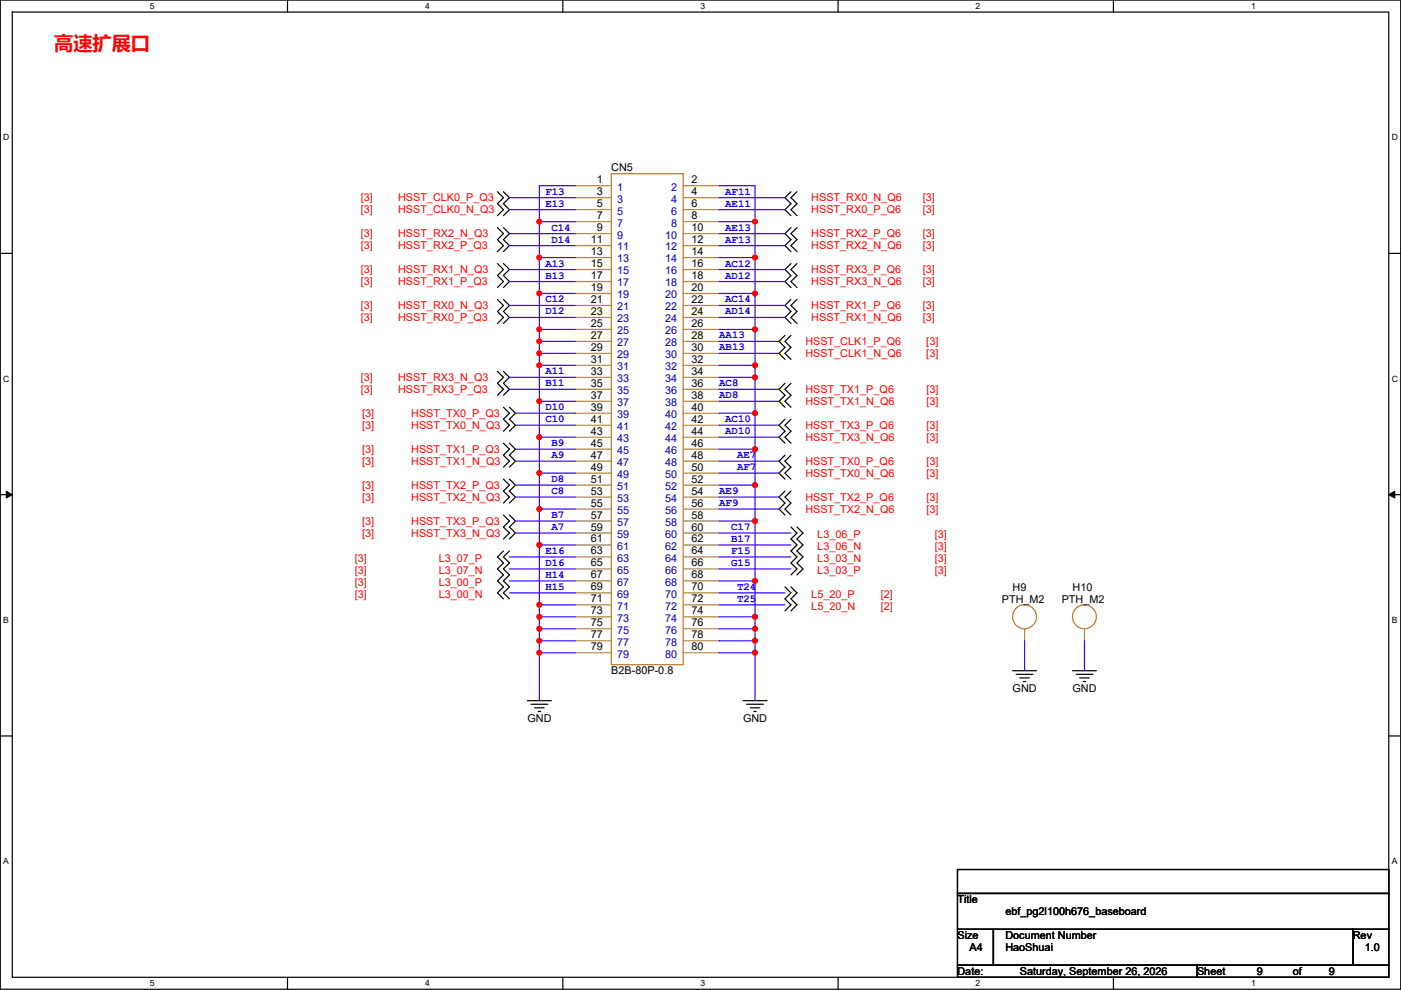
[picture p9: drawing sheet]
<svg xmlns="http://www.w3.org/2000/svg" width="297mm" height="210mm" viewBox="0 0 297 210" stroke-linecap="round" stroke-linejoin="round" font-family="sans-serif">
<path d="M.1 0h296.9v209.8h-296.9zM2.6 2.6h291.8v204.7h-291.8z" fill="none" stroke="#000" stroke-width=".25"/>
<g fill="#fff">
<path d="M31.8 .3h1v2h-1z"/>
<path d="M31.8 207.5h1v2.1h-1z"/>
</g>
<path d="M61 0v2.6M61 207.3v2.5" fill="none" stroke="#000" stroke-width=".25"/>
<g fill="#fff">
<path d="M90.1 .3h1v2h-1z"/>
<path d="M90.1 207.5h1v2.1h-1z"/>
</g>
<path d="M119.3 0v2.6M119.3 207.3v2.5" fill="none" stroke="#000" stroke-width=".25"/>
<g fill="#fff">
<path d="M148.5 .3h1v2h-1z"/>
<path d="M148.5 207.5h1v2.1h-1z"/>
</g>
<path d="M177.7 0v2.6M177.7 207.3v2.5" fill="none" stroke="#000" stroke-width=".25"/>
<g fill="#fff">
<path d="M206.9 .3h1v2h-1z"/>
<path d="M206.9 207.5h1v2.1h-1z"/>
</g>
<path d="M236.1 0v2.6M236.1 207.3v2.5" fill="none" stroke="#000" stroke-width=".25"/>
<g fill="#fff">
<path d="M265.2 .3h1v2h-1z"/>
<path d="M265.2 207.5h1v2.1h-1z"/>
<path d="M.7 28.2h1.3v2h-1.3z"/>
<path d="M295.1 28.2h1.3v2h-1.3z"/>
<path d="M.7 79.3h1.3v2.1h-1.3z"/>
<path d="M295.1 79.3h1.3v2.1h-1.3z"/>
</g>
<path d="M.1 53.7h2.5M294.4 53.7h2.6" fill="none" stroke="#000" stroke-width=".25"/>
<g fill="#fff">
<path d="M.7 130.5h1.2v2h-1.2z"/>
<path d="M295.1 130.5h1.2v2h-1.2z"/>
</g>
<path d="M.1 104.9h2.5M294.4 104.9h2.6" fill="none" stroke="#000" stroke-width=".25"/>
<path d="M1.3 104.2l1.3 .7-1.3 .7zM294.4 104.9l1.3-.7v1.4z" fill="#000" stroke="#000" stroke-width=".21"/>
<g fill="#fff">
<path d="M.7 181.7h1.2v2h-1.2z"/>
<path d="M295.1 181.7h1.2v2h-1.2z"/>
</g>
<g fill="none" stroke="#000" stroke-width=".25">
<path d="M105.5 40.7l1.2 1.2-1.2 1.3 1.2 1.3-1.2 1.2M105.5 55.9l1.2 1.3-1.2 1.2 1.2 1.3-1.2 1.3M105.5 48.3l1.2 1.3-1.2 1.2 1.2 1.3-1.2 1.3M106.7 40.7l1.3 1.2-1.3 1.3 1.3 1.3-1.3 1.2M106.7 55.9l1.3 1.3-1.3 1.2 1.3 1.3-1.3 1.3M106.7 48.3l1.3 1.3-1.3 1.2 1.3 1.3-1.3 1.3M167.7 55.9l-1.3 1.3 1.3 1.2-1.3 1.3 1.3 1.3M167.7 48.3l-1.3 1.3 1.3 1.2-1.3 1.3 1.3 1.3M167.7 40.7l-1.3 1.2 1.3 1.3-1.3 1.3 1.3 1.2M169 55.9l-1.3 1.3 1.3 1.2-1.3 1.3 1.3 1.3M169 48.3l-1.3 1.3 1.3 1.2-1.3 1.3 1.3 1.3M169 40.7l-1.3 1.2 1.3 1.3-1.3 1.3 1.3 1.2"/>
<path d="M105.5 78.8l1.2 1.2-1.2 1.3 1.2 1.3-1.2 1.2M105.5 63.5l1.2 1.3-1.2 1.3 1.2 1.2-1.2 1.3M106.7 78.8l1.3 1.2-1.3 1.3 1.3 1.3-1.3 1.2M106.7 63.5l1.3 1.3-1.3 1.3 1.3 1.2-1.3 1.3M166.4 71.1l-1.2 1.3 1.2 1.3-1.2 1.3 1.2 1.2M167.7 63.5l-1.3 1.3 1.3 1.3-1.3 1.2 1.3 1.3M167.7 71.1l-1.3 1.3 1.3 1.3-1.3 1.3 1.3 1.2M169 63.5l-1.3 1.3 1.3 1.3-1.3 1.2 1.3 1.3M106.7 94l1.3 1.3-1.3 1.2 1.3 1.3-1.3 1.3M106.7 86.4l1.3 1.3-1.3 1.2 1.3 1.3-1.3 1.3M108 94l1.3 1.3-1.3 1.2 1.3 1.3-1.3 1.3M108 86.4l1.3 1.3-1.3 1.2 1.3 1.3-1.3 1.3"/>
<path d="M166.4 96.5l-1.2 1.3 1.2 1.3-1.2 1.3 1.2 1.2M166.4 88.9l-1.2 1.3 1.2 1.3-1.2 1.2 1.2 1.3M166.4 81.3l-1.2 1.3 1.2 1.2-1.2 1.3 1.2 1.3M167.7 96.5l-1.3 1.3 1.3 1.3-1.3 1.3 1.3 1.2M167.7 88.9l-1.3 1.3 1.3 1.3-1.3 1.2 1.3 1.3M167.7 81.3l-1.3 1.3 1.3 1.2-1.3 1.3 1.3 1.3M106.7 109.2l1.3 1.3-1.3 1.3 1.3 1.3-1.3 1.2M106.7 101.6l1.3 1.3-1.3 1.3 1.3 1.2-1.3 1.3M106.7 116.9l-1.2 1.2 1.2 1.3-1.2 1.3 1.2 1.2-1.2 1.3 1.2 1.3-1.2 1.3 1.2 1.2M108 109.2l1.3 1.3-1.3 1.3 1.3 1.3-1.3 1.2M108 101.6l1.3 1.3-1.3 1.3 1.3 1.2-1.3 1.3M108 116.9l-1.3 1.2 1.3 1.3-1.3 1.3 1.3 1.2-1.3 1.3 1.3 1.3-1.3 1.3 1.3 1.2"/>
<path d="M166.4 104.2l-1.2 1.2 1.2 1.3-1.2 1.3 1.2 1.2M167.7 104.2l-1.3 1.2 1.3 1.3-1.3 1.3 1.3 1.2M167.7 111.8l1.3 1.3-1.3 1.2 1.3 1.3-1.3 1.3 1.3 1.2-1.3 1.3 1.3 1.3-1.3 1.2M169 111.8l1.2 1.3-1.2 1.2 1.2 1.3-1.2 1.3 1.2 1.2-1.2 1.3 1.2 1.3-1.2 1.2M166.4 124.5l1.3 1.3-1.3 1.2 1.3 1.3-1.3 1.3M167.7 124.5l1.3 1.3-1.3 1.2 1.3 1.3-1.3 1.3M.1 156.1h2.5M111.8 148.6h5.1M112.6 149.4h3.5M113.3 150.1h2.1M114.1 150.9h.5M157.5 148.6h5.1"/>
<path d="M158.3 149.4h3.6M159.1 150.1h2M159.8 150.9h.5M214.7 142.3h5.1M215.5 143h3.5M216.2 143.8h2M217 144.5h.5M227.4 142.3h5.1M228.2 143h3.5M228.9 143.8h2M229.7 144.5h.5M294.4 156.1h2.6"/>
<path d="M203 184.4h91.4v5.1h-91.4zM203 189.5h91.4v7.6h-91.4zM203 197.1h7.6v7.6h-7.6zM210.6 197.1h76.2v7.6h-76.2zM286.8 197.1h7.6v7.6h-7.6zM203 204.7h50.8v2.6h-50.8zM253.8 204.7h40.6v2.6h-40.6z"/>
</g>
<g fill="none" stroke="#cc8006" stroke-width=".25">
<path d="M129.6 36.9h15.2v104.1h-15.2z"/>
<circle cx="217.2" cy="130.8" r="2.53"/>
<circle cx="229.9" cy="130.8" r="2.53"/>
</g>
<g fill="none" stroke="#a84" stroke-width=".25">
<path d="M122 39.4h7.6M144.8 39.4h7.7M122 41.9h7.6M122 44.5h7.6M122 47h7.6M122 49.6h7.6M122 52.1h7.6M122 54.6h7.6M122 57.2h7.6M122 59.7h7.6M144.8 41.9h7.7M144.8 44.5h7.7"/>
<path d="M144.8 47h7.7M144.8 49.6h7.7M144.8 52.1h7.7M144.8 54.6h7.7M144.8 57.2h7.7M144.8 59.7h7.7M122 62.3h7.6M122 64.8h7.6M122 67.3h7.6M122 69.9h7.6M122 72.4h7.6M122 75h7.6"/>
<path d="M122 77.5h7.6M144.8 62.3h7.7M144.8 64.8h7.7M144.8 67.3h7.7M144.8 69.9h7.7M144.8 72.4h7.7M144.8 75h7.7M144.8 77.5h7.7M122 80h7.6M122 82.6h7.6M122 85.1h7.6M122 87.7h7.6"/>
<path d="M122 90.2h7.6M122 92.7h7.6M122 95.3h7.6M122 97.8h7.6M144.8 80h7.7M144.8 82.6h7.7M144.8 85.1h7.7M144.8 87.7h7.7M144.8 90.2h7.7M144.8 92.7h7.7M144.8 95.3h7.7M144.8 97.8h7.7"/>
<path d="M122 100.4h7.6M122 102.9h7.6M122 105.4h7.6M122 108h7.6M122 110.5h7.6M122 113.1h7.6M122 115.6h7.6M122 118.1h7.6M144.8 100.4h7.7M144.8 102.9h7.7M144.8 105.4h7.7M144.8 108h7.7"/>
<path d="M144.8 110.5h7.7M144.8 113.1h7.7M144.8 115.6h7.7M144.8 118.1h7.7M122 120.7h7.6M122 123.2h7.6M122 125.8h7.6M122 128.3h7.6M122 130.8h7.6M122 133.4h7.6M122 135.9h7.6M122 138.5h7.6"/>
<path d="M144.8 120.7h7.7M144.8 123.2h7.7M144.8 125.8h7.7M144.8 128.3h7.7M144.8 130.8h7.7M144.8 133.4h7.7M144.8 135.9h7.7M144.8 138.5h7.7M217.2 133.4v2.5M229.9 133.4v2.5"/>
</g>
<g fill="none" stroke="#4200ff" stroke-width=".25">
<path d="M122 39.4h-7.6v7.6M152.5 39.4h7.6v7.6M108 41.9h14M108 44.5h14M108 57.2h14M108 59.7h14M108 49.6h14M108 52.1h14M114.4 47v7.6M114.4 54.6v7.7M114.4 47h7.6M114.4 54.6h7.6"/>
<path d="M152.5 57.2h13.9M152.5 59.7h13.9M152.5 49.6h13.9M152.5 52.1h13.9M152.5 41.9h13.9M152.5 44.5h13.9M152.5 47h7.6M152.5 54.6h7.6M160.1 47v7.6M160.1 54.6v7.7M108 64.8h14M108 67.3h14"/>
<path d="M114.4 62.3v7.6M114.4 72.4v2.6M114.4 75v2.5M114.4 77.5v7.6M114.4 62.3h7.6M114.4 72.4h7.6M114.4 75h7.6M114.4 77.5h7.6M122 69.9h-7.6v2.5M152.5 64.8h13.9M152.5 67.3h13.9M152.5 72.4h12.7"/>
<path d="M152.5 75h12.7M152.5 62.3h7.6M152.5 69.9h7.6M152.5 77.5h7.6M160.1 62.3v7.6M160.1 69.9v7.6M160.1 77.5v2.5h-7.6M108 80h14M108 82.6h14M109.3 95.3h12.7M109.3 97.8h12.7M109.3 87.7h12.7"/>
<path d="M109.3 90.2h12.7M114.4 85.1v15.3M114.4 85.1h7.6M114.4 92.7h7.6M152.5 97.8h12.7M152.5 90.2h12.7M152.5 92.7h12.7M152.5 82.6h12.7M152.5 85.1h12.7M152.5 87.7h7.6M160.1 80v7.7M160.1 87.7v7.6h-7.6"/>
<path d="M160.1 95.3v7.6M108 118.1h14M109.3 110.5h12.7M109.3 113.1h12.7M109.3 102.9h12.7M109.3 105.4h12.7M114.4 108v7.6M114.4 115.6v12.7M114.4 108h7.6M114.4 115.6h7.6M122 100.4h-7.6v7.6M152.5 118.1h15.2"/>
<path d="M152.5 113.1h15.2M152.5 115.6h15.2M152.5 105.4h12.7M152.5 108h12.7M152.5 100.4h12.7M152.5 102.9h7.6M152.5 110.5h7.6M160.1 102.9v7.6M160.1 110.5v12.7M108 120.7h14M108 123.2h14M108 125.8h14"/>
<path d="M114.4 128.3v2.5M114.4 138.5v10.1M114.4 128.3h7.6M114.4 138.5h7.6M122 130.8h-7.6v2.6M122 133.4h-7.6v2.5M122 135.9h-7.6v2.6M152.5 120.7h15.2M152.5 125.8h13.9M152.5 128.3h13.9M152.5 123.2h7.6M152.5 130.8h7.6"/>
<path d="M152.5 135.9h7.6M160.1 123.2v7.6M160.1 130.8v2.6h-7.6M160.1 133.4v2.5M160.1 135.9v2.6h-7.6M160.1 138.5v10.1M217.2 135.9v6.4M229.9 135.9v6.4"/>
</g>
<g fill="#f00" stroke="#f00" stroke-width=".25">
<circle cx="160.1" cy="47" r=".5"/>
<circle cx="114.3" cy="47" r=".5"/>
<circle cx="114.3" cy="62.2" r=".5"/>
<circle cx="114.3" cy="54.6" r=".5"/>
<circle cx="160.1" cy="62.2" r=".5"/>
<circle cx="160.1" cy="54.6" r=".5"/>
<circle cx="160.1" cy="69.9" r=".5"/>
<circle cx="114.3" cy="69.9" r=".5"/>
<circle cx="114.3" cy="72.4" r=".5"/>
<circle cx="114.3" cy="74.9" r=".5"/>
<circle cx="114.3" cy="77.5" r=".5"/>
<circle cx="114.3" cy="85.1" r=".5"/>
<circle cx="160.1" cy="77.5" r=".5"/>
<circle cx="160.1" cy="80" r=".5"/>
<circle cx="160.1" cy="87.6" r=".5"/>
<circle cx="114.3" cy="115.6" r=".5"/>
<circle cx="160.1" cy="102.9" r=".5"/>
<circle cx="160.1" cy="110.5" r=".5"/>
<circle cx="114.3" cy="92.7" r=".5"/>
<circle cx="114.3" cy="100.3" r=".5"/>
<circle cx="114.3" cy="108" r=".5"/>
<circle cx="160.1" cy="95.3" r=".5"/>
<circle cx="114.3" cy="128.3" r=".5"/>
<circle cx="160.1" cy="123.2" r=".5"/>
<circle cx="160.1" cy="130.8" r=".5"/>
<circle cx="114.3" cy="130.8" r=".5"/>
<circle cx="114.3" cy="133.4" r=".5"/>
<circle cx="114.3" cy="135.9" r=".5"/>
<circle cx="114.3" cy="138.4" r=".5"/>
<circle cx="160.1" cy="133.4" r=".5"/>
<circle cx="160.1" cy="135.9" r=".5"/>
<circle cx="160.1" cy="138.4" r=".5"/>
</g>
<text font-size="4.1" fill="#f00" x="11.5" y="10.7">高速扩展口</text>
<g font-size="2.3" fill="#00f">
<text x="115.6" y="41.3">F13</text>
<text x="153.7" y="41.3">AF11</text>
<text x="115.6" y="43.8">E13</text>
<text x="153.7" y="43.8">AE11</text>
<text x="116.9" y="48.9">C14</text>
<text x="116.9" y="51.5">D14</text>
<text x="153.7" y="48.9">AE13</text>
<text x="153.7" y="51.5">AF13</text>
<text x="115.6" y="56.5">A13</text>
<text x="115.6" y="59.1">B13</text>
<text x="153.7" y="56.5">AC12</text>
<text x="153.7" y="59.1">AD12</text>
<text x="115.6" y="64.2">C12</text>
<text x="153.7" y="64.2">AC14</text>
<text x="115.6" y="66.7">D12</text>
<text x="152.5" y="71.8">AA13</text>
<text x="153.7" y="66.7">AD14</text>
<text x="152.5" y="74.3">AB13</text>
<text x="115.6" y="81.9">B11</text>
<text x="115.6" y="79.4">A11</text>
<text x="152.5" y="81.9">AC8</text>
<text x="115.6" y="89.6">C10</text>
<text x="115.6" y="87">D10</text>
<text x="152.5" y="84.5">AD8</text>
<text x="153.7" y="89.6">AC10</text>
<text x="116.9" y="94.6">B9</text>
<text x="153.7" y="92.1">AD10</text>
<text x="116.9" y="97.2">A9</text>
<text x="156.3" y="97.2">AE7</text>
<text x="156.3" y="99.7">AF7</text>
<text x="116.9" y="104.8">C8</text>
<text x="116.9" y="102.3">D8</text>
<text x="152.5" y="107.3">AF9</text>
<text x="152.5" y="104.8">AE9</text>
<text x="116.9" y="112.4">A7</text>
<text x="116.9" y="109.9">B7</text>
<text x="155" y="112.4">C17</text>
<text x="115.6" y="117.5">E16</text>
<text x="155" y="117.5">F15</text>
<text x="155" y="115">B17</text>
<text x="115.6" y="120">D16</text>
<text x="115.6" y="122.6">H14</text>
<text x="115.6" y="125.1">H15</text>
<text x="155" y="120">G15</text>
<text x="156.3" y="125.1">T24</text>
<text x="156.3" y="127.7">T25</text>
</g>
<g font-size="2.3">
<text x="126.6" y="38.9">1</text>
<text x="126.6" y="41.4">3</text>
<text x="129.6" y="36.4">CN5</text>
<text x="146.6" y="38.9">2</text>
<text x="146.6" y="41.4">4</text>
<text x="126.6" y="43.9">5</text>
<text x="126.6" y="46.5">7</text>
<text x="146.6" y="43.9">6</text>
<text x="146.6" y="46.5">8</text>
<text x="125.3" y="51.6">11</text>
<text x="126.6" y="49">9</text>
<text x="146.6" y="49">10</text>
<text x="146.6" y="51.6">12</text>
<text x="125.3" y="54.1">13</text>
<text x="125.3" y="56.6">15</text>
<text x="125.3" y="59.2">17</text>
<text x="146.6" y="54.1">14</text>
<text x="146.6" y="56.6">16</text>
<text x="146.6" y="59.2">18</text>
<text x="125.3" y="61.7">19</text>
<text x="125.3" y="64.3">21</text>
<text x="146.6" y="61.7">20</text>
<text x="146.6" y="64.3">22</text>
<text x="125.3" y="66.8">23</text>
<text x="125.3" y="69.3">25</text>
<text x="125.3" y="71.9">27</text>
<text x="146.6" y="66.8">24</text>
<text x="146.6" y="69.3">26</text>
<text x="146.6" y="71.9">28</text>
<text x="125.3" y="74.4">29</text>
<text x="125.3" y="77">31</text>
<text x="146.6" y="74.4">30</text>
<text x="146.6" y="77">32</text>
<text x="125.3" y="79.5">33</text>
<text x="125.3" y="82">35</text>
<text x="146.6" y="79.5">34</text>
<text x="146.6" y="82">36</text>
<text x="125.3" y="84.6">37</text>
<text x="125.3" y="87.1">39</text>
<text x="125.3" y="89.7">41</text>
<text x="146.6" y="84.6">38</text>
<text x="146.6" y="87.1">40</text>
<text x="146.6" y="89.7">42</text>
<text x="125.3" y="92.2">43</text>
<text x="125.3" y="94.7">45</text>
<text x="146.6" y="92.2">44</text>
<text x="146.6" y="94.7">46</text>
<text x="125.3" y="97.3">47</text>
<text x="125.3" y="99.8">49</text>
<text x="146.6" y="97.3">48</text>
<text x="146.6" y="99.8">50</text>
<text x="125.3" y="102.4">51</text>
<text x="125.3" y="104.9">53</text>
<text x="125.3" y="107.4">55</text>
<text x="146.6" y="102.4">52</text>
<text x="146.6" y="104.9">54</text>
<text x="146.6" y="107.4">56</text>
<text x="125.3" y="110">57</text>
<text x="125.3" y="112.5">59</text>
<text x="146.6" y="110">58</text>
<text x="146.6" y="112.5">60</text>
<text x="125.3" y="115.1">61</text>
<text x="125.3" y="117.6">63</text>
<text x="146.6" y="115.1">62</text>
<text x="146.6" y="117.6">64</text>
<text x="125.3" y="120.1">65</text>
<text x="125.3" y="122.7">67</text>
<text x="125.3" y="125.2">69</text>
<text x="146.6" y="120.1">66</text>
<text x="146.6" y="122.7">68</text>
<text x="146.6" y="125.2">70</text>
<text x="214.7" y="125.3">H9</text>
<text x="227.4" y="125.3">H10</text>
<text x="125.3" y="127.8">71</text>
<text x="125.3" y="130.3">73</text>
<text x="146.6" y="127.8">72</text>
<text x="146.6" y="130.3">74</text>
<text x="212.4" y="127.8">PTH_M2</text>
<text x="225.1" y="127.8">PTH_M2</text>
<text x="125.3" y="132.8">75</text>
<text x="125.3" y="135.4">77</text>
<text x="125.3" y="137.9">79</text>
<text x="146.6" y="132.8">76</text>
<text x="146.6" y="135.4">78</text>
<text x="146.6" y="137.9">80</text>
<text x="129.6" y="143">B2B-80P-0.8</text>
<text x="214.7" y="146.9">GND</text>
<text x="227.4" y="146.9">GND</text>
<text x="111.8" y="153.2">GND</text>
<text x="157.5" y="153.2">GND</text>
<text x="203" y="191.6">Title</text>
<text x="213.2" y="194.1">ebf_pg2l100h676_baseboard</text>
<text x="203" y="199.2">Size</text>
<text x="205.5" y="201.7">A4</text>
<text x="213.2" y="199.2">Document Number</text>
<text x="213.2" y="201.7">HaoShuai</text>
<text x="286.8" y="199.2">Rev</text>
<text x="289.4" y="201.7">1.0</text>
<text x="203" y="206.8">Date:</text>
<text x="216.2" y="206.8">Saturday, September 26, 2026</text>
<text x="253.8" y="206.8">Sheet</text>
<text x="266.5" y="206.8">9</text>
<text x="274.1" y="206.8">of</text>
<text x="281.7" y="206.8">9</text>
</g>
<g font-size="2.3" fill="#00c">
<text x="130.9" y="40.4">1</text>
<text x="142.3" y="40.4">2</text>
<text x="130.9" y="43">3</text>
<text x="130.9" y="45.5">5</text>
<text x="142.3" y="43">4</text>
<text x="142.3" y="45.5">6</text>
<text x="130.9" y="48">7</text>
<text x="130.9" y="50.6">9</text>
<text x="130.9" y="53.1">11</text>
<text x="141" y="50.6">10</text>
<text x="141" y="53.1">12</text>
<text x="142.3" y="48">8</text>
<text x="130.9" y="55.7">13</text>
<text x="130.9" y="58.2">15</text>
<text x="141" y="55.7">14</text>
<text x="141" y="58.2">16</text>
<text x="130.9" y="60.7">17</text>
<text x="130.9" y="63.3">19</text>
<text x="130.9" y="65.8">21</text>
<text x="141" y="60.7">18</text>
<text x="141" y="63.3">20</text>
<text x="141" y="65.8">22</text>
<text x="130.9" y="68.4">23</text>
<text x="130.9" y="70.9">25</text>
<text x="141" y="68.4">24</text>
<text x="141" y="70.9">26</text>
<text x="130.9" y="73.4">27</text>
<text x="130.9" y="76">29</text>
<text x="141" y="73.4">28</text>
<text x="141" y="76">30</text>
<text x="130.9" y="78.5">31</text>
<text x="130.9" y="81.1">33</text>
<text x="130.9" y="83.6">35</text>
<text x="141" y="78.5">32</text>
<text x="141" y="81.1">34</text>
<text x="141" y="83.6">36</text>
<text x="130.9" y="86.1">37</text>
<text x="130.9" y="88.7">39</text>
<text x="141" y="86.1">38</text>
<text x="141" y="88.7">40</text>
<text x="130.9" y="91.2">41</text>
<text x="130.9" y="93.8">43</text>
<text x="141" y="91.2">42</text>
<text x="141" y="93.8">44</text>
<text x="130.9" y="96.3">45</text>
<text x="130.9" y="98.8">47</text>
<text x="130.9" y="101.4">49</text>
<text x="141" y="96.3">46</text>
<text x="141" y="98.8">48</text>
<text x="141" y="101.4">50</text>
<text x="130.9" y="103.9">51</text>
<text x="130.9" y="106.5">53</text>
<text x="141" y="103.9">52</text>
<text x="141" y="106.5">54</text>
<text x="130.9" y="109">55</text>
<text x="130.9" y="111.5">57</text>
<text x="141" y="109">56</text>
<text x="141" y="111.5">58</text>
<text x="130.9" y="114.1">59</text>
<text x="130.9" y="116.6">61</text>
<text x="130.9" y="119.2">63</text>
<text x="141" y="114.1">60</text>
<text x="141" y="116.6">62</text>
<text x="141" y="119.2">64</text>
<text x="130.9" y="121.7">65</text>
<text x="130.9" y="124.2">67</text>
<text x="141" y="121.7">66</text>
<text x="141" y="124.2">68</text>
<text x="130.9" y="126.8">69</text>
<text x="130.9" y="129.3">71</text>
<text x="130.9" y="131.9">73</text>
<text x="141" y="126.8">70</text>
<text x="141" y="129.3">72</text>
<text x="141" y="131.9">74</text>
<text x="130.9" y="134.4">75</text>
<text x="130.9" y="136.9">77</text>
<text x="141" y="134.4">76</text>
<text x="141" y="136.9">78</text>
<text x="130.9" y="139.5">79</text>
<text x="141" y="139.5">80</text>
</g>
<g font-size="2.3" fill="#f00">
<text x="76.5" y="42.7">[3]</text>
<text x="76.5" y="45.3">[3]</text>
<text x="84.4" y="42.7">HSST_CLK0_P_Q3</text>
<text x="84.4" y="45.3">HSST_CLK0_N_Q3</text>
<text x="172" y="42.7">HSST_RX0_N_Q6</text>
<text x="172" y="45.3">HSST_RX0_P_Q6</text>
<text x="195.6" y="42.7">[3]</text>
<text x="195.6" y="45.3">[3]</text>
<text x="76.5" y="50.3">[3]</text>
<text x="76.5" y="52.9">[3]</text>
<text x="84.4" y="50.3">HSST_RX2_N_Q3</text>
<text x="84.4" y="52.9">HSST_RX2_P_Q3</text>
<text x="172" y="50.3">HSST_RX2_P_Q6</text>
<text x="172" y="52.9">HSST_RX2_N_Q6</text>
<text x="195.6" y="52.9">[3]</text>
<text x="195.6" y="50.3">[3]</text>
<text x="76.5" y="58">[3]</text>
<text x="84.4" y="58">HSST_RX1_N_Q3</text>
<text x="172" y="58">HSST_RX3_P_Q6</text>
<text x="195.6" y="58">[3]</text>
<text x="76.5" y="60.5">[3]</text>
<text x="76.5" y="65.6">[3]</text>
<text x="84.4" y="60.5">HSST_RX1_P_Q3</text>
<text x="84.4" y="65.6">HSST_RX0_N_Q3</text>
<text x="172" y="65.6">HSST_RX1_P_Q6</text>
<text x="172" y="60.5">HSST_RX3_N_Q6</text>
<text x="195.6" y="60.5">[3]</text>
<text x="195.6" y="65.6">[3]</text>
<text x="76.5" y="68.1">[3]</text>
<text x="84.4" y="68.1">HSST_RX0_P_Q3</text>
<text x="172" y="68.1">HSST_RX1_N_Q6</text>
<text x="195.6" y="68.1">[3]</text>
<text x="170.7" y="73.2">HSST_CLK1_P_Q6</text>
<text x="170.7" y="75.7">HSST_CLK1_N_Q6</text>
<text x="196.4" y="75.7">[3]</text>
<text x="196.4" y="73.2">[3]</text>
<text x="76.5" y="80.8">[3]</text>
<text x="76.5" y="83.4">[3]</text>
<text x="84.4" y="80.8">HSST_RX3_N_Q3</text>
<text x="84.4" y="83.4">HSST_RX3_P_Q3</text>
<text x="170.7" y="83.4">HSST_TX1_P_Q6</text>
<text x="196.4" y="83.4">[3]</text>
<text x="76.8" y="88.4">[3]</text>
<text x="87.2" y="88.4">HSST_TX0_P_Q3</text>
<text x="170.7" y="85.9">HSST_TX1_N_Q6</text>
<text x="196.4" y="85.9">[3]</text>
<text x="76.8" y="91">[3]</text>
<text x="87.2" y="91">HSST_TX0_N_Q3</text>
<text x="170.7" y="91">HSST_TX3_P_Q6</text>
<text x="170.7" y="93.5">HSST_TX3_N_Q6</text>
<text x="196.4" y="93.5">[3]</text>
<text x="196.4" y="91">[3]</text>
<text x="76.8" y="96.1">[3]</text>
<text x="76.8" y="98.6">[3]</text>
<text x="87.2" y="96.1">HSST_TX1_P_Q3</text>
<text x="87.2" y="98.6">HSST_TX1_N_Q3</text>
<text x="170.7" y="98.6">HSST_TX0_P_Q6</text>
<text x="170.7" y="101.1">HSST_TX0_N_Q6</text>
<text x="196.4" y="101.1">[3]</text>
<text x="196.4" y="98.6">[3]</text>
<text x="76.8" y="103.7">[3]</text>
<text x="76.8" y="106.2">[3]</text>
<text x="87.2" y="103.7">HSST_TX2_P_Q3</text>
<text x="87.2" y="106.2">HSST_TX2_N_Q3</text>
<text x="170.7" y="106.2">HSST_TX2_P_Q6</text>
<text x="196.4" y="106.2">[3]</text>
<text x="76.8" y="111.3">[3]</text>
<text x="76.8" y="113.8">[3]</text>
<text x="87.2" y="111.3">HSST_TX3_P_Q3</text>
<text x="87.2" y="113.8">HSST_TX3_N_Q3</text>
<text x="170.7" y="108.8">HSST_TX2_N_Q6</text>
<text x="196.4" y="108.8">[3]</text>
<text x="75.2" y="119.2">[3]</text>
<text x="93" y="119.2">L3_07_P</text>
<text x="173.3" y="119.2">L3_03_N</text>
<text x="173.3" y="114.1">L3_06_P</text>
<text x="173.3" y="116.6">L3_06_N</text>
<text x="198.2" y="119.2">[3]</text>
<text x="198.2" y="116.6">[3]</text>
<text x="198.2" y="114.1">[3]</text>
<text x="75.2" y="121.7">[3]</text>
<text x="75.2" y="124.2">[3]</text>
<text x="93" y="121.7">L3_07_N</text>
<text x="93" y="124.2">L3_00_P</text>
<text x="173.3" y="121.7">L3_03_P</text>
<text x="198.2" y="121.7">[3]</text>
<text x="75.2" y="126.8">[3]</text>
<text x="93" y="126.8">L3_00_N</text>
<text x="172" y="126.8">L5_20_P</text>
<text x="172" y="129.3">L5_20_N</text>
<text x="186.7" y="129.3">[2]</text>
<text x="186.7" y="126.8">[2]</text>
</g>
<g font-size="1.8">
<text x="31.8" y="1.9">5</text>
<text x="90.1" y="1.9">4</text>
<text x="148.5" y="1.9">3</text>
<text x="206.9" y="1.9">2</text>
<text x="265.2" y="1.9">1</text>
<text x=".7" y="29.8">D</text>
<text x="295.1" y="29.8">D</text>
<text x=".7" y="81">C</text>
<text x="295.1" y="81">C</text>
<text x=".7" y="132.1">B</text>
<text x="295.1" y="132.1">B</text>
<text x=".7" y="183.3">A</text>
<text x="295.1" y="183.3">A</text>
<text x="31.8" y="209.2">5</text>
<text x="90.1" y="209.2">4</text>
<text x="148.5" y="209.2">3</text>
<text x="206.9" y="209.2">2</text>
<text x="265.2" y="209.2">1</text>
</g>
</svg>
